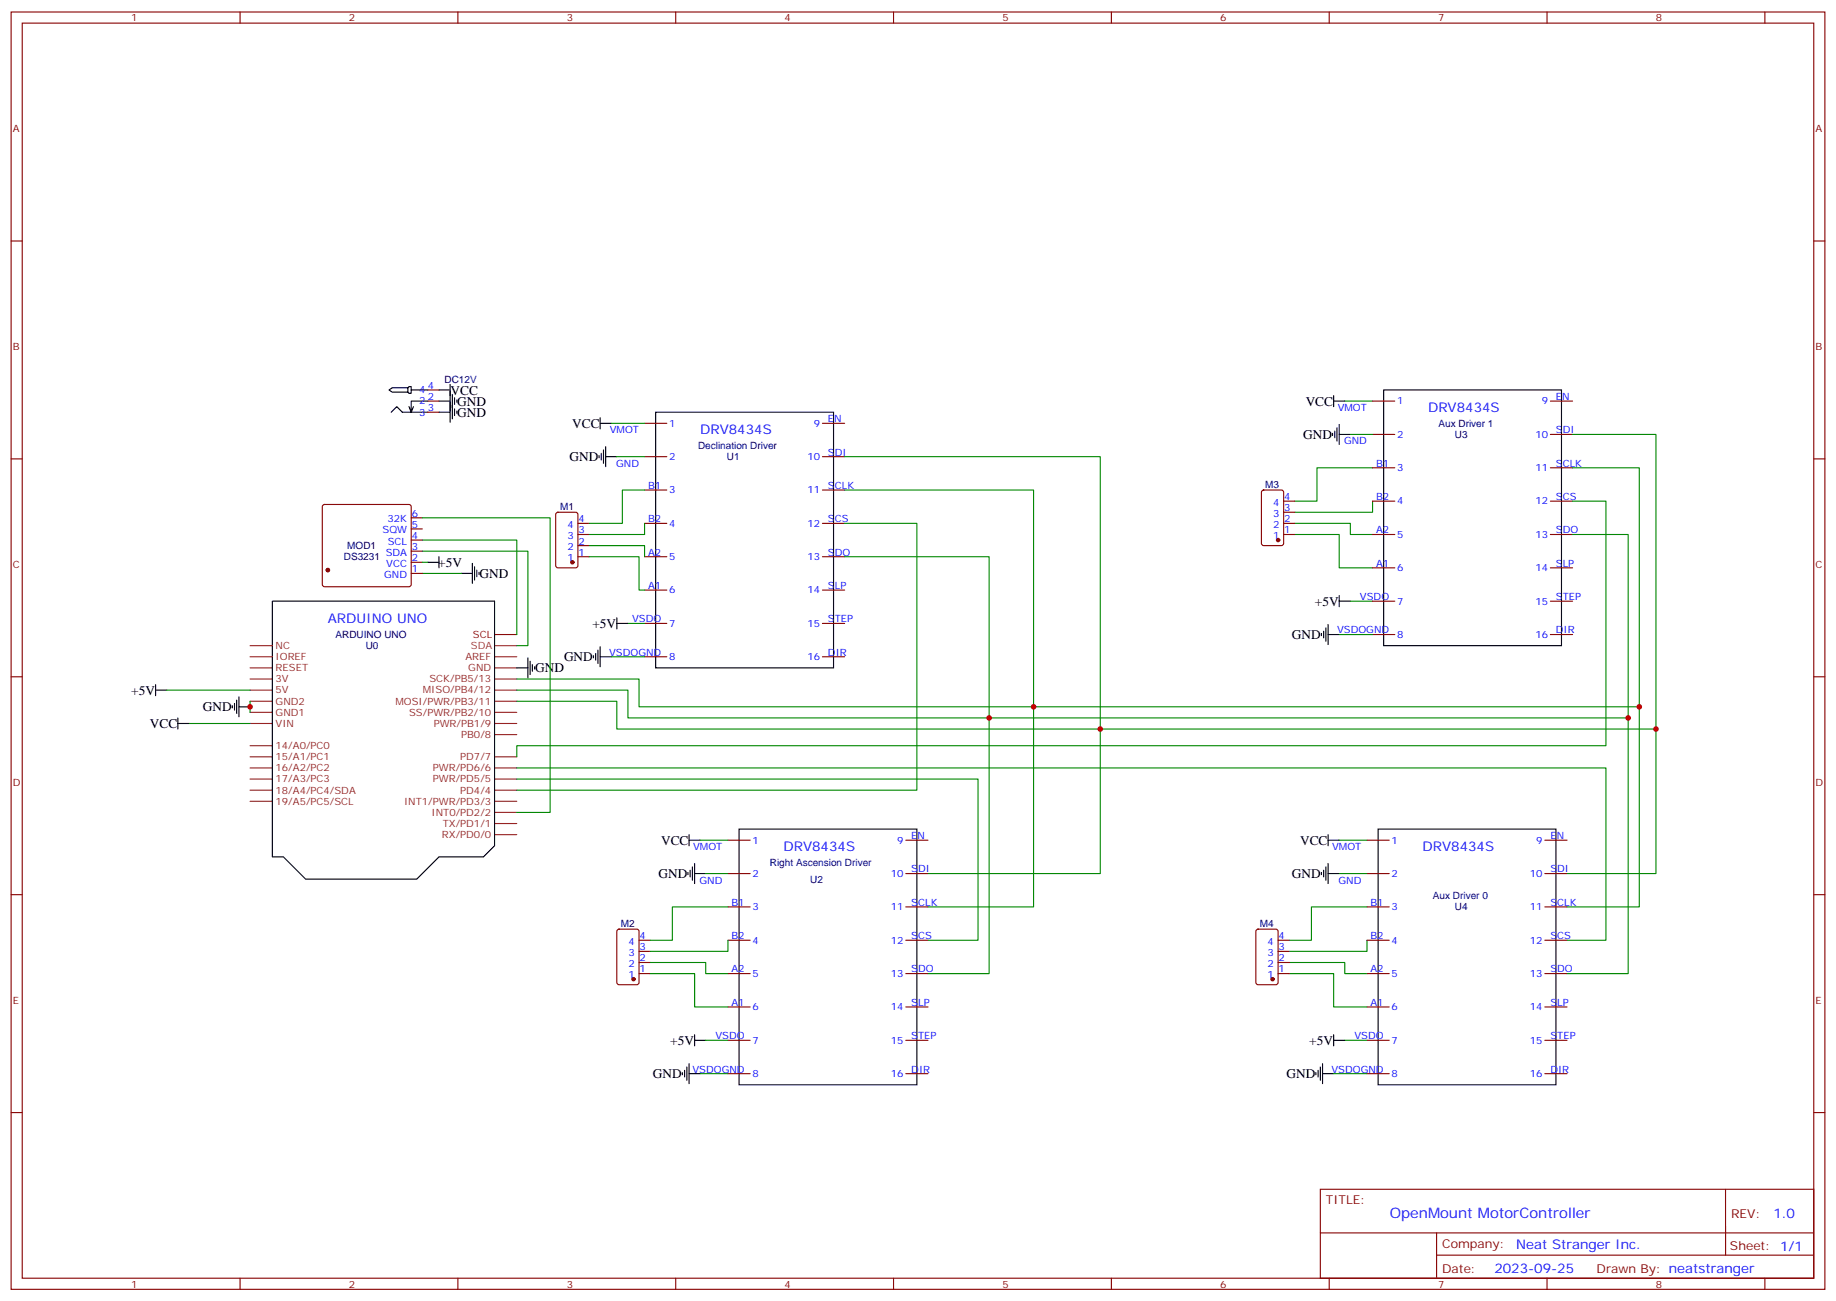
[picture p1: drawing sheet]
<svg xmlns="http://www.w3.org/2000/svg" width="583mm" height="413mm" viewBox="0 0 583 413" stroke-linecap="round" stroke-linejoin="round" font-family="sans-serif">
<g fill="none" stroke="#870000" stroke-width=".35">
<path d="M3.5 3.8h575.8v405.4h-575.8zM7.1 7.3h568.6v398.3h-568.6zM76.2 3.8v3.5M145.3 3.8v3.5M214.5 3.8v3.5M283.6 3.8v3.5M352.8 3.8v3.5M421.9 3.8v3.5M491.1 3.8v3.5M560.2 3.8v3.5M3.5 76.5h3.6M575.7 76.5h3.6"/>
<path d="M135.8 130.8h3.5M135.8 123.8h3.5M135.8 127.3h3.5M204.6 134.3h7.1M261.1 134.3h7M435.7 127.3h7M435.7 137.9h7M492.1 127.3h7.1M492.1 137.9h7.1M3.5 145.6h3.6M204.6 144.9h7.1M204.6 155.5h7.1"/>
<path d="M261.1 144.9h7M261.1 155.5h7M400.6 155.7l.5-.2h5.7l.6 .4 .1 16.5-.5 .7h-5.9l-.6-.4-.1-16.5zM407.5 159h3.5M435.7 159h7M435.7 148.4h7M492.1 159h7.1M492.1 148.4h7.1M575.7 145.6h3.6M102.5 160.3l.5-.2h26.8l.5 .2 .2 .5v24.7l-.2 .5-.5 .2h-26.8l-.5-.2-.2-.5v-24.7zM130.5 164.3h3.6M130.5 167.9h3.6"/>
<path d="M130.5 171.4h3.6M130.5 174.9h3.6M130.5 178.4h3.6M176.6 162.8l.5-.2h5.6l.7 .4v16.5l-.4 .6-5.9 .1-.7-.5v-16.4zM183.4 166.1h3.6M183.4 176.7h3.6M183.4 173.1h3.6M183.4 169.6h3.6M204.6 166.1h7.1M204.6 176.7h7.1M261.1 166.1h7M261.1 176.7h7"/>
<path d="M407.5 166.1h3.5M407.5 169.6h3.5M407.5 162.6h3.5M435.7 169.6h7M492.1 169.6h7.1M130.5 182h3.6M204.6 187.3h7.1M204.6 197.8h7.1M261.1 187.3h7M261.1 197.8h7M435.7 180.2h7M435.7 190.8h7"/>
<path d="M492.1 180.2h7.1M492.1 190.8h7.1M3.5 214.8h3.6M204.6 208.4h7.1M261.1 208.4h7M435.7 201.4h7M492.1 201.4h7.1M575.7 214.8h3.6M231.1 266.6h7M231.1 277.2h7M287.5 266.6h7.1M287.5 277.2h7.1"/>
<path d="M433.9 266.6h7.1M433.9 277.2h7.1M490.4 266.6h7M490.4 277.2h7M3.5 283.9h3.6M196 295.1l.5-.2h5.6l.7 .4v16.5l-.4 .6-5.9 .1-.7-.5v-16.4zM202.8 298.4h3.6M231.1 287.8h7M231.1 298.4h7M287.5 287.8h7.1M287.5 298.4h7.1M398.9 295.1l.4-.2h5.7l.6 .4 .1 16.5-.5 .6-5.9 .1-.6-.5-.1-16.4z"/>
<path d="M405.7 298.4h3.5M433.9 287.8h7.1M433.9 298.4h7.1M490.4 287.8h7M490.4 298.4h7M575.7 283.9h3.6M202.8 309h3.6M202.8 305.4h3.6M202.8 301.9h3.6M231.1 309h7M231.1 319.5h7M287.5 309h7.1"/>
<path d="M287.5 319.5h7.1M405.7 309h3.5M405.7 305.4h3.5M405.7 301.9h3.5M433.9 309h7.1M433.9 319.5h7.1M490.4 309h7M490.4 319.5h7M231.1 330.1h7M287.5 330.1h7.1M433.9 330.1h7.1M490.4 330.1h7"/>
<path d="M3.5 353.1h3.6M231.1 340.7h7M287.5 340.7h7.1M433.9 340.7h7.1M490.4 340.7h7M575.7 353.1h3.6M419.1 377.4h156.6v28.2h-156.6zM547.7 377.4v20.9M419.1 391.2h156.5M456 398.3h119.6M456 391.2v14.2M76.2 405.6v3.6"/>
<path d="M145.3 405.6v3.6M214.5 405.6v3.6M283.6 405.6v3.6M352.8 405.6v3.6M421.9 405.6v3.6M491.1 405.6v3.6M560.2 405.6v3.6"/>
</g>
<g fill="none" stroke="#8c2424" stroke-width=".35">
<path d="M79.4 219h7M79.4 215.5h7M79.4 211.9h7M79.4 208.4h7M79.4 204.9h7M157 219h7M157 215.5h7M157 211.9h7M157 208.4h7M79.4 229.6h7M79.4 226.1h7M79.4 222.5h7"/>
<path d="M79.4 236.6h7M157 233.1h7M157 229.6h7M157 226.1h7M157 222.5h7M79.4 254.3h7M79.4 250.8h7M79.4 247.2h7M79.4 243.7h7M79.4 240.2h7M157 257.8h7M157 254.3h7"/>
<path d="M157 250.8h7M157 247.2h7M157 243.7h7M157 240.2h7M157 264.9h7M157 261.3h7"/>
</g>
<path d="M157 204.9h7" fill="none" stroke="#933" stroke-width=".35"/>
<path d="M157 201.4h7" fill="none" stroke="#900" stroke-width=".35"/>
<g fill="none" stroke="#000" stroke-width=".35">
<path d="M123.5 123.8l1-.8h5v1.5h-5zM124.2 130.8l1.7-1.8 1.8 1.8h8.1M129.5 123l.3-.3h.7v2.1h-.7l-.3-.3M130.5 123.8h5.3M131.2 129l-.7 1.8M135.8 127.3h-5.3v3.5l-.7-1.8M139.3 123.8h3.6M139.3 130.8h3.6M139.3 127.3h3.6M142.9 122v12M143.6 125.2v7.7M144.3 126.2v2.1"/>
<path d="M144.3 129.8v2.1M145 126.9v.7M145 130.5v.7M190.5 134.3h3.5M190.5 132.6v3.5M208.1 130.8h56.5v81.1h-56.5zM423 137.5v.7M423.3 127.3h3.6M423.3 125.5v3.5M423.7 136.8v2.1M424.4 135.7v4.3M425.1 137.9h3.5"/>
<path d="M425.1 134.7v6.3M439.2 123.8h56.5v81.1h-56.5zM190.1 144.6v.7M190.9 143.9v2.1M191.6 142.8v4.2M192.3 144.9h3.5M192.3 141.7v6.4M135.8 178.4h3.5M139.3 176.7v3.5M149.9 178.8v6.3M150.6 179.8v4.3M86.4 190.8h70.6v77.6l-3.5 3.5h-14.2l-7 7.1h-35.3l-7-7.1h-3.6z"/>
<path d="M146.4 182h3.5M151.3 180.9v2.1M152 181.6v.7M195.8 197.8h3.5M195.8 196.1v3.5M420.9 199.2v4.3M421.6 198.2v6.3M425.1 189v3.5M425.1 190.8h3.5M49.4 219h3.5M49.4 217.2v3.6M164 211.9h3.6"/>
<path d="M167.6 208.8v6.3M168.3 209.8v4.3M169 210.9v2.1M169.7 211.6v.7M188.4 208.1v.7M189.1 207.4v2.1M189.8 206.3v4.2M190.5 205.2v6.4M190.5 208.4h3.5M419.5 201v.7M420.2 200.3v2.1M421.6 201.4h3.5"/>
<path d="M56.4 229.6h3.6M56.4 227.8v3.6M73.7 223.9v.7M74.4 223.2v2.2M75.1 222.2v4.2M75.8 224.3h3.6M75.8 221.1v6.4M218.4 276.9v.7M218.7 266.6h3.5M218.7 264.9v3.5M219.1 276.2v2.1M219.8 275.1v4.2"/>
<path d="M220.5 274v6.4M220.5 277.2h3.5M234.6 263.1h56.4v81.1h-56.4zM419.5 276.9v.7M420.2 276.2v2.1M420.9 275.1v4.2M421.6 266.6h3.5M421.6 277.2h3.5M421.6 264.9v3.5M421.6 274v6.4M437.4 263.1h56.5v81.1h-56.5zM217.3 339.7v2.1"/>
<path d="M218 338.6v4.2M218.7 337.5v6.4M220.5 330.1h3.5M220.5 328.4v3.5M418.4 339.7v2.1M419.1 338.6v4.2M419.8 337.5v6.4M423.3 330.1h3.6M423.3 328.4v3.5M216.6 340.4v.7M218.7 340.7h3.5M417.7 340.4v.7"/>
<path d="M419.8 340.7h3.5"/>
</g>
<g fill="none" stroke="#008700" stroke-width=".35">
<path d="M194 134.3h10.6M426.9 127.3h8.8M428.6 137.9h7.1M499.2 137.9h26.4v93.5h-329.8v-8.9h-31.8M195.8 144.9h8.8M204.6 155.5h-7v10.6h-10.6M268.1 144.9h81.1v132.3h-54.6M268.1 155.5h60v132.3h-33.5M435.7 159v3.6h-24.7M435.7 148.4h-17.7v10.6h-7M499.2 148.4h21.1v75.9h-317.5v-8.8h-38.8M499.2 159h10.6v77.6h-345.8v3.6"/>
<path d="M134.1 174.9h33.5v30h-3.6M134.1 171.4h29.9v30M134.1 164.3h40.5v93.5h-10.6M134.1 178.4h1.7M187 173.1h17.6v3.6M187 176.7h15.8v10.6h1.8M204.6 166.1v3.5h-17.6M268.1 176.7h45.9v132.3h-19.4M268.1 166.1h22.9v84.7h-127M411 169.6h14.1v10.6h10.6M411 166.1h17.6v3.5h7.1M499.2 169.6h17.6v58.2"/>
<path d="M134.1 182h12.3M199.3 197.8h5.3M428.6 190.8h7.1M52.9 219h26.5M164 219h35.3v8.8h317.5v81.2h-19.4M194 208.4h10.6M425.1 201.4h10.6M60 229.6h19.4M79.4 222.5v3.6M520.3 224.3v63.5h-22.9M525.6 231.4v45.8h-28.2M164 247.2h146.4v51.2h-15.8"/>
<path d="M164 243.7h345.8v54.7h-12.4M222.2 266.6h8.9M224 277.2h7.1M425.1 266.6h8.8M425.1 277.2h8.8M231.1 287.8h-17.7v10.6h-7M231.1 298.4v3.5h-24.7M433.9 298.4v3.5h-24.7M433.9 287.8h-17.6v10.6h-7.1M206.4 305.4h17.6v3.6h7.1M206.4 309h14.1v10.5h10.6M409.2 309h14.1v10.5h10.6"/>
<path d="M409.2 305.4h17.7v3.6h7M224 330.1h7.1M426.9 330.1h7M222.2 340.7h8.9M423.3 340.7h10.6"/>
</g>
<g fill="#870000" stroke="#870000" stroke-width=".35">
<circle cx="181.7" cy="178.4" r=".53"/>
<circle cx="201.1" cy="310.7" r=".53"/>
<circle cx="405.7" cy="171.4" r=".53"/>
<circle cx="403.9" cy="310.7" r=".53"/>
<circle cx="104.1" cy="180.9" r=".53"/>
</g>
<g fill="#c00">
<circle cx="349.3" cy="231.4" r=".88"/>
<circle cx="314" cy="227.8" r=".88"/>
<circle cx="328.1" cy="224.3" r=".88"/>
<circle cx="525.6" cy="231.4" r=".88"/>
<circle cx="520.3" cy="224.3" r=".88"/>
<circle cx="516.8" cy="227.8" r=".88"/>
<circle cx="79.4" cy="224.3" r=".88"/>
</g>
<text font-size="4.6" fill="#00f" x="441.2" y="386.4">OpenMount MotorController</text>
<g font-size="4.2">
<text x="143.1" y="125.2">VCC</text>
<text x="145.2" y="128.7">GND</text>
<text x="414.5" y="128.8">VCC</text>
<text x="145.2" y="132.2">GND</text>
<text x="181.6" y="135.8">VCC</text>
<text x="413.6" y="139.3">GND</text>
<text x="180.8" y="146.3">GND</text>
<text x="139.1" y="179.9">+5V</text>
<text x="152.2" y="183.4">GND</text>
<text x="417.4" y="192.2">+5V</text>
<text x="188.1" y="199.2">+5V</text>
<text x="410.1" y="202.8">GND</text>
<text x="179" y="209.8">GND</text>
<text x="169.9" y="213.4">GND</text>
<text x="41.6" y="220.4">+5V</text>
<text x="64.4" y="225.7">GND</text>
<text x="47.6" y="231.1">VCC</text>
<text x="209.8" y="268.1">VCC</text>
<text x="412.7" y="268.1">VCC</text>
<text x="209" y="278.6">GND</text>
<text x="410.1" y="278.6">GND</text>
<text x="212.7" y="331.5">+5V</text>
<text x="415.6" y="331.5">+5V</text>
<text x="207.3" y="342.1">GND</text>
<text x="408.3" y="342.1">GND</text>
</g>
<g font-size="4.2" fill="#00f">
<text x="453.3" y="130.8">DRV8434S</text>
<text x="222.2" y="137.9">DRV8434S</text>
<text x="104.1" y="197.8">ARDUINO UNO</text>
<text x="248.7" y="270.2">DRV8434S</text>
<text x="451.6" y="270.2">DRV8434S</text>
<text x="562.9" y="386.7">1.0</text>
<text x="481.3" y="396.2">Neat Stranger Inc.</text>
<text x="474.4" y="404">2023-09-25</text>
</g>
<g font-size="3.9" fill="#800">
<text x="420.9" y="382">TITLE:</text>
<text x="549.5" y="386.7">REV:</text>
<text x="457.8" y="396.2">Company:</text>
<text x="549.1" y="396.8">Sheet: 1/1</text>
<text x="457.8" y="403.9">Date:</text>
<text x="506.8" y="403.9">Drawn By: neatstranger</text>
</g>
<g font-size="3.2" fill="#800">
<text x="41.6" y="6.8">1</text>
<text x="110.8" y="6.8">2</text>
<text x="179.9" y="6.8">3</text>
<text x="249.1" y="6.8">4</text>
<text x="318.2" y="6.8">5</text>
<text x="387.3" y="6.8">6</text>
<text x="456.5" y="6.8">7</text>
<text x="525.6" y="6.8">8</text>
<text x="4.1" y="41.9">A</text>
<text x="576.3" y="41.9">A</text>
<text x="4.1" y="111.1">B</text>
<text x="576.3" y="111.1">B</text>
<text x="4.1" y="180.2">C</text>
<text x="576.3" y="180.2">C</text>
<text x="4.1" y="249.3">D</text>
<text x="576.3" y="249.3">D</text>
<text x="4.1" y="318.5">E</text>
<text x="576.3" y="318.5">E</text>
<text x="41.6" y="408.6">1</text>
<text x="110.8" y="408.6">2</text>
<text x="179.9" y="408.6">3</text>
<text x="249.1" y="408.6">4</text>
<text x="318.2" y="408.6">5</text>
<text x="387.3" y="408.6">6</text>
<text x="456.5" y="408.6">7</text>
<text x="525.6" y="408.6">8</text>
</g>
<g font-size="3.2" fill="#00f">
<text x="133.1" y="124.8">4</text>
<text x="135.8" y="123.4">4</text>
<text x="133.1" y="131.9">3</text>
<text x="133.1" y="128.3">2</text>
<text x="135.8" y="130.5">3</text>
<text x="135.8" y="126.9">2</text>
<text x="424.6" y="130.5">VMOT</text>
<text x="443.4" y="128.3">1</text>
<text x="489.4" y="128.3">9</text>
<text x="493.9" y="126.9">EN</text>
<text x="193.6" y="137.5">VMOT</text>
<text x="212.4" y="135.4">1</text>
<text x="258.3" y="135.4">9</text>
<text x="262.8" y="134">EN</text>
<text x="493.9" y="137.5">SDI</text>
<text x="426.6" y="141">GND</text>
<text x="443.4" y="138.9">2</text>
<text x="487.4" y="138.9">10</text>
<text x="195.6" y="148.1">GND</text>
<text x="212.4" y="146">2</text>
<text x="256.3" y="146">10</text>
<text x="262.8" y="144.6">SDI</text>
<text x="436.8" y="148.1">B1</text>
<text x="443.4" y="149.5">3</text>
<text x="487.4" y="149.5">11</text>
<text x="493.9" y="148.1">SCLK</text>
<text x="205.7" y="155.2">B1</text>
<text x="262.8" y="155.2">SCLK</text>
<text x="212.4" y="156.6">3</text>
<text x="256.3" y="156.6">11</text>
<text x="404.1" y="160.4">4</text>
<text x="407.6" y="158.7">4</text>
<text x="436.8" y="158.7">B2</text>
<text x="443.4" y="160.1">4</text>
<text x="487.4" y="160.1">12</text>
<text x="493.9" y="158.7">SCS</text>
<text x="123" y="165.7">32K</text>
<text x="130.7" y="164">6</text>
<text x="130.7" y="167.5">5</text>
<text x="180.1" y="167.5">4</text>
<text x="183.6" y="165.7">4</text>
<text x="205.7" y="165.7">B2</text>
<text x="212.4" y="167.1">4</text>
<text x="256.3" y="167.1">12</text>
<text x="262.8" y="165.7">SCS</text>
<text x="404.1" y="167.5">2</text>
<text x="404.1" y="164">3</text>
<text x="407.6" y="165.7">2</text>
<text x="407.6" y="162.2">3</text>
<text x="121.4" y="169.3">SQW</text>
<text x="123.1" y="172.8">SCL</text>
<text x="130.7" y="171">4</text>
<text x="180.1" y="171">3</text>
<text x="183.6" y="172.8">2</text>
<text x="183.6" y="169.3">3</text>
<text x="404.1" y="171">1</text>
<text x="407.6" y="169.3">1</text>
<text x="436.8" y="169.3">A2</text>
<text x="443.4" y="170.7">5</text>
<text x="487.4" y="170.7">13</text>
<text x="493.9" y="169.3">SDO</text>
<text x="122.4" y="176.3">SDA</text>
<text x="122.6" y="179.8">VCC</text>
<text x="130.7" y="174.6">3</text>
<text x="130.7" y="178.1">2</text>
<text x="180.1" y="178.1">1</text>
<text x="180.1" y="174.6">2</text>
<text x="183.6" y="176.3">1</text>
<text x="205.7" y="176.3">A2</text>
<text x="212.4" y="177.7">5</text>
<text x="256.3" y="177.7">13</text>
<text x="262.8" y="176.3">SDO</text>
<text x="436.8" y="179.8">A1</text>
<text x="493.9" y="179.8">SLP</text>
<text x="121.9" y="183.4">GND</text>
<text x="130.7" y="181.6">1</text>
<text x="443.4" y="181.3">6</text>
<text x="487.4" y="181.3">14</text>
<text x="205.7" y="186.9">A1</text>
<text x="212.4" y="188.3">6</text>
<text x="256.3" y="188.3">14</text>
<text x="262.8" y="186.9">SLP</text>
<text x="431.7" y="190.4">VSDO</text>
<text x="443.4" y="191.8">7</text>
<text x="487.4" y="191.8">15</text>
<text x="493.9" y="190.4">STEP</text>
<text x="200.6" y="197.5">VSDO</text>
<text x="262.8" y="197.5">STEP</text>
<text x="212.4" y="198.9">7</text>
<text x="256.3" y="198.9">15</text>
<text x="424.4" y="201">VSDOGND</text>
<text x="443.4" y="202.4">8</text>
<text x="487.4" y="202.4">16</text>
<text x="493.9" y="201">DIR</text>
<text x="193.3" y="208.1">VSDOGND</text>
<text x="212.4" y="209.5">8</text>
<text x="256.3" y="209.5">16</text>
<text x="262.8" y="208.1">DIR</text>
<text x="220" y="269.8">VMOT</text>
<text x="238.8" y="267.7">1</text>
<text x="284.8" y="267.7">9</text>
<text x="289.3" y="266.3">EN</text>
<text x="422.9" y="269.8">VMOT</text>
<text x="441.7" y="267.7">1</text>
<text x="487.6" y="267.7">9</text>
<text x="492.1" y="266.3">EN</text>
<text x="222" y="280.4">GND</text>
<text x="238.8" y="278.3">2</text>
<text x="282.8" y="278.3">10</text>
<text x="289.3" y="276.9">SDI</text>
<text x="424.9" y="280.4">GND</text>
<text x="441.7" y="278.3">2</text>
<text x="485.6" y="278.3">10</text>
<text x="492.1" y="276.9">SDI</text>
<text x="232.2" y="287.4">B1</text>
<text x="289.3" y="287.4">SCLK</text>
<text x="435" y="287.4">B1</text>
<text x="492.1" y="287.4">SCLK</text>
<text x="238.8" y="288.9">3</text>
<text x="282.8" y="288.9">11</text>
<text x="441.7" y="288.9">3</text>
<text x="485.6" y="288.9">11</text>
<text x="199.5" y="299.8">4</text>
<text x="203" y="298">4</text>
<text x="232.2" y="298">B2</text>
<text x="238.8" y="299.4">4</text>
<text x="282.8" y="299.4">12</text>
<text x="289.3" y="298">SCS</text>
<text x="402.4" y="299.8">4</text>
<text x="405.9" y="298">4</text>
<text x="435" y="298">B2</text>
<text x="441.7" y="299.4">4</text>
<text x="485.6" y="299.4">12</text>
<text x="492.1" y="298">SCS</text>
<text x="199.5" y="303.3">3</text>
<text x="203" y="305.1">2</text>
<text x="203" y="301.6">3</text>
<text x="402.4" y="303.3">3</text>
<text x="405.9" y="305.1">2</text>
<text x="405.9" y="301.6">3</text>
<text x="199.5" y="310.4">1</text>
<text x="199.5" y="306.8">2</text>
<text x="203" y="308.6">1</text>
<text x="232.2" y="308.6">A2</text>
<text x="238.8" y="310">5</text>
<text x="282.8" y="310">13</text>
<text x="289.3" y="308.6">SDO</text>
<text x="402.4" y="310.4">1</text>
<text x="402.4" y="306.8">2</text>
<text x="405.9" y="308.6">1</text>
<text x="435" y="308.6">A2</text>
<text x="441.7" y="310">5</text>
<text x="485.6" y="310">13</text>
<text x="492.1" y="308.6">SDO</text>
<text x="232.2" y="319.2">A1</text>
<text x="238.8" y="320.6">6</text>
<text x="282.8" y="320.6">14</text>
<text x="289.3" y="319.2">SLP</text>
<text x="435" y="319.2">A1</text>
<text x="441.7" y="320.6">6</text>
<text x="485.6" y="320.6">14</text>
<text x="492.1" y="319.2">SLP</text>
<text x="227.1" y="329.8">VSDO</text>
<text x="289.3" y="329.8">STEP</text>
<text x="429.9" y="329.8">VSDO</text>
<text x="492.1" y="329.8">STEP</text>
<text x="238.8" y="331.2">7</text>
<text x="282.8" y="331.2">15</text>
<text x="441.7" y="331.2">7</text>
<text x="485.6" y="331.2">15</text>
<text x="219.8" y="340.4">VSDOGND</text>
<text x="238.8" y="341.8">8</text>
<text x="282.8" y="341.8">16</text>
<text x="289.3" y="340.4">DIR</text>
<text x="422.6" y="340.4">VSDOGND</text>
<text x="441.7" y="341.8">8</text>
<text x="485.6" y="341.8">16</text>
<text x="492.1" y="340.4">DIR</text>
</g>
<g font-size="3.2" fill="#000080">
<text x="141.1" y="121.4">DC12V</text>
<text x="456.6" y="135.5">Aux Driver 1</text>
<text x="221.6" y="142.6">Declination Driver</text>
<text x="461.8" y="139">U3</text>
<text x="230.7" y="146.1">U1</text>
<text x="401.6" y="154.9">M3</text>
<text x="177.8" y="162">M1</text>
<text x="109.1" y="177.8">DS3231</text>
<text x="110.2" y="174.3">MOD1</text>
<text x="106.5" y="202.5">ARDUINO UNO</text>
<text x="116.1" y="206.1">U0</text>
<text x="244.4" y="274.8">Right Ascension Driver</text>
<text x="257.2" y="280.1">U2</text>
<text x="454.8" y="285.4">Aux Driver 0</text>
<text x="461.8" y="288.9">U4</text>
<text x="197" y="294.3">M2</text>
<text x="399.9" y="294.2">M4</text>
</g>
<text font-size="3.2" fill="#900" x="150.1" y="202.4">SCL</text>
<g font-size="3.2" fill="#8d2323">
<text x="87.5" y="209.5">IOREF</text>
<text x="87.5" y="206">NC</text>
<text x="147.7" y="209.5">AREF</text>
<text x="87.5" y="213">RESET</text>
<text x="148.6" y="213">GND</text>
<text x="87.5" y="220.1">5V</text>
<text x="87.5" y="216.5">3V</text>
<text x="134.2" y="220.1">MISO/PB4/12</text>
<text x="136.3" y="216.5">SCK/PB5/13</text>
<text x="87.5" y="227.1">GND1</text>
<text x="87.5" y="223.6">GND2</text>
<text x="125.5" y="223.6">MOSI/PWR/PB3/11</text>
<text x="129.9" y="227.1">SS/PWR/PB2/10</text>
<text x="87.5" y="230.6">VIN</text>
<text x="137.7" y="230.6">PWR/PB1/9</text>
<text x="87.5" y="237.7">14/A0/PC0</text>
<text x="146.4" y="234.2">PB0/8</text>
<text x="87.5" y="244.8">16/A2/PC2</text>
<text x="87.5" y="241.2">15/A1/PC1</text>
<text x="137.4" y="244.8">PWR/PD6/6</text>
<text x="146.1" y="241.2">PD7/7</text>
<text x="87.5" y="251.8">18/A4/PC4/SDA</text>
<text x="87.5" y="248.3">17/A3/PC3</text>
<text x="137.4" y="248.3">PWR/PD5/5</text>
<text x="146.1" y="251.8">PD4/4</text>
<text x="87.5" y="255.3">19/A5/PC5/SCL</text>
<text x="128.3" y="255.3">INT1/PWR/PD3/3</text>
<text x="137" y="258.9">INT0/PD2/2</text>
<text x="140.5" y="262.4">TX/PD1/1</text>
<text x="140.3" y="265.9">RX/PD0/0</text>
</g>
<text font-size="3.2" fill="#933" x="149.5" y="206">SDA</text>
</svg>
